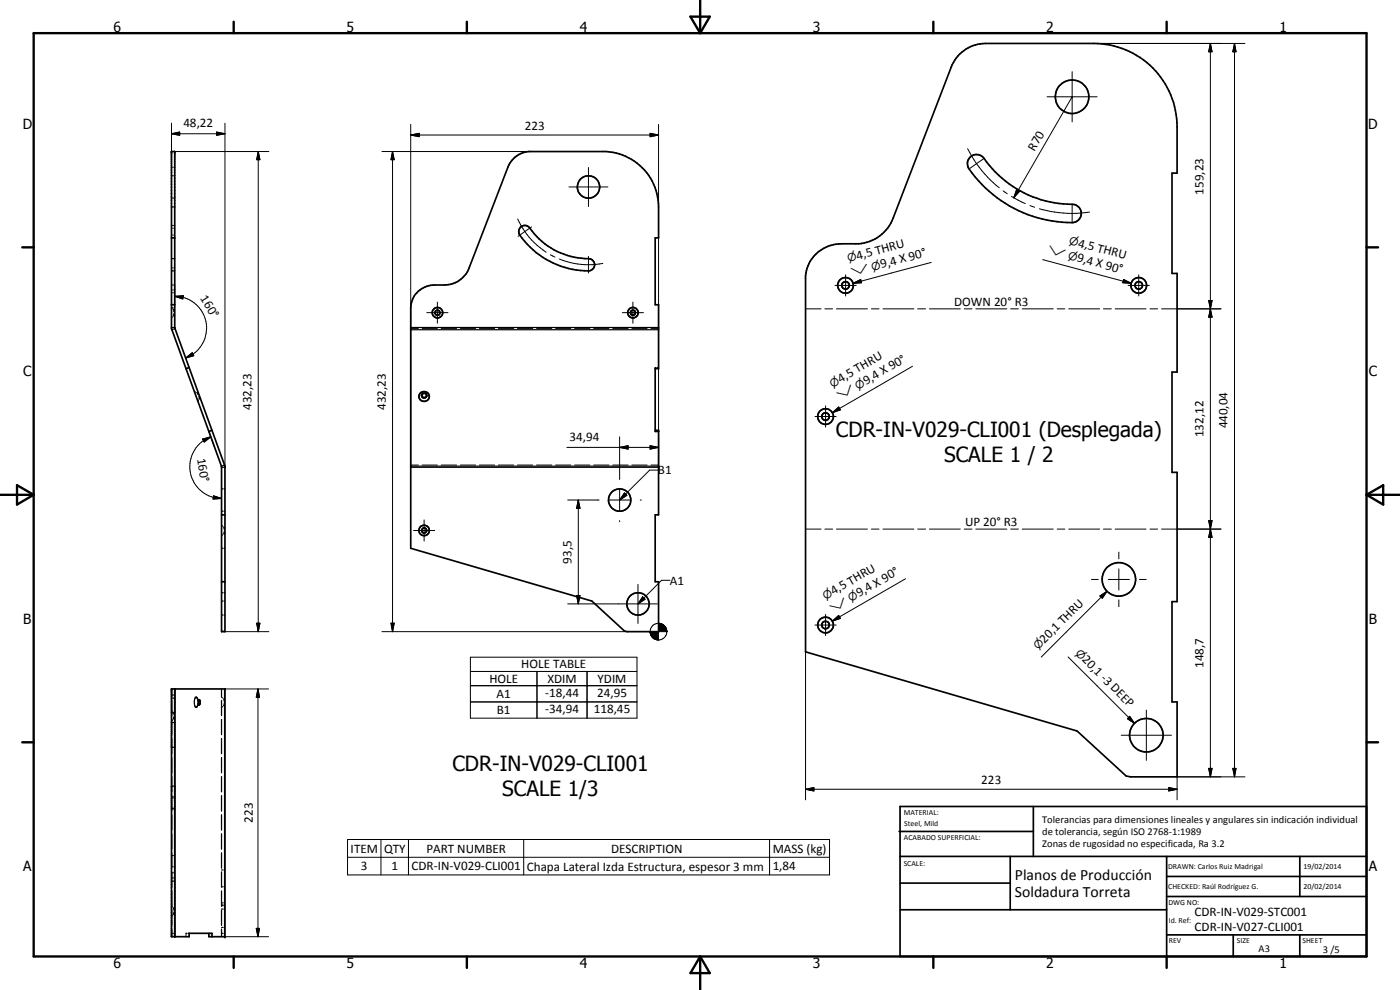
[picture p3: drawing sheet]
<svg xmlns="http://www.w3.org/2000/svg" width="420mm" height="297mm" viewBox="0 0 420 297" stroke-linecap="round" stroke-linejoin="round" font-family="sans-serif">
<g fill="none" stroke="#000" stroke-width=".51">
<path d="M288 16.2a11.1 11.1 0 0 1 7.7-3.2h32.5a25 25 0 0 1 25.1 25.1v13.8h-1.6v30.1h1.6v29.6h-1.6v30.1h1.6v38.8h-1.6v30.1h1.6v22.5h-14l-1.3-.3-14.8-13.5-81.4-23.7v-112.9a10.7 10.7 0 0 1 10.7-9.5h5.2a12 12 0 0 0 10.3-7.8l17.5-45.3 1-2.1zM291.2 47.1a2.73 2.73 0 0 1 4.1 .4 32.6 32.6 0 0 0 27.2 13.9 2.77 2.77 0 0 1 2 3 2.77 2.77 0 0 1-2.7 2.4 37.4 37.4 0 0 1-31.3-16.8 2.61 2.61 0 0 1 .7-2.9zM51.5 71.4h.9M156.2 68.2a1.78 1.78 0 0 1 2.8 .3 22 22 0 0 0 18.2 9.2 1.83 1.83 0 0 1 1.2 2.1 1.83 1.83 0 0 1-1.8 1.5 24.8 24.8 0 0 1-20.9-11.3v-1zM51.5 91.4h.9M55.8 110.6l6.9 18.9M56.8 110.3l-4.4-12v-52.8h-.9v53.1l4.3 12M56.8 110.3l6.8 18.8M56.8 110.3l-1 .3M126.6 118.8a.74 .74 0 0 0 1.2 .4M128 118.7l-.1 .3M63.6 129.1l3.9 10.8v49.6h-1v-49.5l-3.8-10.5"/>
<path d="M63.6 129.1l-.9 .4M196.6 129.1h1v25.4h-1v20h1v15h-9.3l-.9-.1-9.8-9.1-54.3-15.8v-72.1a7.1 7.1 0 0 1 7.2-6.9h2.8a7.8 7.8 0 0 0 7.5-5.1l11.6-30.2a7.4 7.4 0 0 1 6.3-4.7h23.2a16.7 16.7 0 0 1 15.7 16.6v9.3h-1v20h1v19.2h-1v18.9h1M66.5 154.5h1M66.5 174.5h1M52.4 206.7v74.4M59.7 210l.4 .7-.3 .8-.2-.5zM59.7 210l.2 .6-.2 .8M269.8 249.5h40.3M270.1 242h140v45h-140zM270.1 257h140M303.2 257v16M310.1 242v15"/>
<path d="M350.1 257v30M390.1 257v12M270.1 265h33.1M270.1 273h80M350.1 269h60M350.1 263h60M62.7 280v1.1h4.8v-74.4h-16v74.4h5.3v-1.1h6.8v1.1M350.1 280.5h60M370.1 280.5v6.5M390.1 280.5v6.5"/>
<circle cx="321.8" cy="29" r="5"/>
<circle cx="176.6" cy="56.1" r="3.3"/>
<circle cx="131.3" cy="93.8" r="1.58"/>
<circle cx="131.3" cy="93.8" r=".76"/>
<circle cx="189.9" cy="93.8" r="1.56"/>
<circle cx="190" cy="93.8" r=".76"/>
<circle cx="253.7" cy="85.6" r="2.35"/>
<circle cx="253.7" cy="85.6" r="1.14"/>
<circle cx="341.7" cy="85.6" r="1.14"/>
<circle cx="341.8" cy="85.6" r="2.35"/>
<circle cx="127.3" cy="118.7" r=".72"/>
<circle cx="127.3" cy="119" r="1.52"/>
<circle cx="247.7" cy="125" r="1.14"/>
<circle cx="247.7" cy="125" r="2.34"/>
<circle cx="127.3" cy="159.1" r="1.57"/>
<circle cx="127.3" cy="159.2" r=".76"/>
<circle cx="186" cy="150" r="3.3"/>
<circle cx="335.8" cy="173.8" r="5"/>
<circle cx="191.5" cy="181.2" r="3.4"/>
<circle cx="247.7" cy="187.5" r="1.14"/>
<circle cx="247.8" cy="187.5" r="2.35"/>
<circle cx="344" cy="220.6" r="5"/>
</g>
<g fill="none" stroke="#000" stroke-width=".35">
<path d="M51.5 59.4h.3M51.5 52.7h.3M52.1 59.4h.3M52.1 52.7h.3M51.5 77.6h.3M51.5 67.6h.3M51.5 62.1h.9M52.1 77.6h.3M52.1 67.6h.3M51.5 98.3h.9M51.5 81.3h.3M51.5 92.2l.2 .3"/>
<path d="M51.5 85.5h.3M51.7 95.1l-.2 .3M52 92.8l.3 .3M52.1 81.3h.3M52.1 85.5h.3M52.3 93.1v.5M52.3 94.1v.5M52.3 94.6l-.3 .3M52.3 94.6h.1M52.3 93.1h.1M52.5 98.6l-.9 .3M123.3 98.3h74.3"/>
<path d="M123.3 98.9h74.3M58.3 117.5l.4 .1M59 117.8l.4 .2M59.4 118l.1 .4M59.4 118h.1M59.5 117.9h.1M59.7 118.9l.2 .5M59.9 119.4l-.2 .4M60.1 119.3l-.2 .1M126.9 118l-.4 .6M127.7 118l.3 .7M196.6 110.5v.1"/>
<path d="M196.9 110.3l-.3 .1M197.3 110.3h.3M59.6 120.1l-.2 .3M67.4 139.5l-.9 .4M123.3 139.9h74.3M66.5 140.2h1M66.5 157.6l.3 .3M66.5 153.4h.4M66.5 146.7h.4M67.1 158.1l.2 .3M67.2 153.4h.3M67.2 146.7h.3"/>
<path d="M67.3 158.4v.5M67.3 159.4v.5M67.3 159.9l-.2 .3M67.3 159.9h.1M67.3 158.4h.1M67.5 159.9h.1M67.5 158.4h.1M123.3 140.2h74.3M66.5 164.5h.4M66.5 177.8h.4M66.8 160.4l-.3 .3M67.2 164.5h.3"/>
<path d="M67.2 177.8h.3M66.5 180.3h.4M66.5 189.4h.4M66.5 184.5h.4M67.2 180.3h.3M67.2 189.4h.3M67.2 184.5h.3M51.5 209.5h.9M51.5 208.5h.9M51.5 216.8h.9M51.5 213.9h.9M51.5 213.1l.2 .3"/>
<path d="M51.7 216l-.2 .3M52 213.7l.3 .3M52.3 214v.5M52.3 215v.4M52.3 215.4l-.3 .3M52.3 215.4h.1M52.3 214h.1M52.5 206.7v74.4M59 209.3l.3 .2M59.3 211.9l-.3 .3M59.3 210l-.2-.7a.82 .82 0 0 0-.8 1.1 1.5 1.5 0 0 0 .7 1.9l.3-.9M59.4 211l.1 .4 .3 .1"/>
<path d="M59.5 209.8l.2 .2M59.6 211.5l-.1 .2M59.8 210l-.4 .4M66.5 206.7v2.3M66.5 210.1v4.6M66.5 215.9v4.5M66.5 209.2l.3 .2M66.8 212l-.3 .3M67.1 209.7l.2 .3M67.3 211.5l-.2 .3M67.3 211.5h.1M67.3 210h.1"/>
<path d="M67.4 206.7v74.4M67.5 211.5h.1M67.5 210h.1M51.5 239.1h.3M51.5 235.9h.9M51.5 224.2h.9M52.1 239.1h.3M66.5 221.6v4.5M66.5 227.3v4.6M66.5 233v4.6M66.5 238.7v4.6M51.5 242.7h.9"/>
<path d="M51.5 256.7h.3M52.1 256.7h.3M66.5 244.5v4.5M66.5 250.2v4.6M66.5 255.9v4.6M51.5 261.9h.3M51.5 264.4h.9M51.5 271.8l.2 .3M51.5 263.4h.3M51.7 274.7l-.2 .3M52 272.4l.3 .2M52.1 261.9h.3"/>
<path d="M52.1 263.4h.3M52.3 272.6v.5M52.3 273.6v.6M52.3 274.2l-.3 .2M52.3 274.2h.1M52.3 272.6h.1M66.5 271.7h.4M66.5 261h.4M66.5 270.9h.4M66.5 261.6v4.6M66.5 267.3v4.6M66.5 273v4.6"/>
<path d="M66.5 278.8v2.3M66.5 278.3h.4M66.5 271.5h.4M66.5 272.8h.4M66.5 266.1h.4M67.2 271.7h.3M67.2 261h.3M67.2 270.9h.3M67.2 278.3h.3M67.2 271.5h.3M67.2 272.8h.3M67.2 266.1h.3"/>
<path d="M51.5 280h.3M52.1 280h.3M55.8 280.7v.4M56.1 280h-.3v.4M56.4 280h.4M66.5 280h.4M67.2 280h.3"/>
</g>
<g fill="none" stroke="#000" stroke-width=".3">
<path d="M328.2 13h45.4M363.3 13l.5 2.5h-1.1zM363.3 13v220.1M370.5 13l.5 2.5h-1zM370.5 13v220.1M51.5 37v25.1M65 39.6l2.5 .5-2.5 .5zM67.5 37v103.2M123.3 37.3v102.9M197.6 37.3v102.5M314.2 29h15.1M321.8 29h.1"/>
<path d="M321.8 29l-17.6 30.4M321.8 21.5v15.1M51.5 40.1l2.4-.5v1zM51.5 50.2h.3M51.5 40.1h16M52.1 50.2h.3M52.4 45.5h28.3M77.5 45.5l.5 2.4h-1zM77.5 45.5v144M114.6 45.5h44.7M117.8 45.5l.5 2.4h-1zM117.8 45.5v144"/>
<path d="M123.3 40.5l2.5-.5v1zM123.3 40.5h74.3M170.8 56.1h11.6M176.6 50.2v11.8M195.1 40l2.5 .5-2.5 .5zM290.4 44.6l2.7 4.5M293.1 49.1l3.3 4.1 3.5 3.1M293.1 49.1l-2.1 1.4M295.1 47.7l-2 1.4M301.1 57.3l1.2 .8M303.6 58.9l4.1 2.2M305.1 56.9l.8 .5-1.7 2z"/>
<path d="M51.5 70.5h.3M51.5 68.5h.3M52.1 70.5h.3M52.1 68.5h.3M155.4 65.7l2.1 3.8M157.5 69.5a24 24 0 0 0 6.4 6.2M157.5 69.5l-2 1.4M159.5 68.1l-2 1.4M165.2 76.5l1.3 .6M167.9 77.7a23.3 23.3 0 0 0 13 1.3M176.6 76.9v5M279.5 78.7l-23.5 6.3"/>
<path d="M309.1 61.7l1.4 .5M311.9 62.7a35.7 35.7 0 0 0 15.1 .9M312.9 77.9l26.6 7.1M321.8 61.5v5M51.5 81.3h.3M51.5 87h.3M51.5 87.8h.3M51.5 92.4h.3M51.5 80.4h.3M52.1 81.3h.3M52.1 87h.3M52.1 87.8h.3"/>
<path d="M52.1 92.4h.3M52.1 80.4h.3M52.4 88.9l2.6-.2-.1 1zM52.4 88.9a9.3 9.3 0 0 1 5.8 1.9 9.5 9.5 0 0 1-.3 15.5l-2.2 1.1M52.4 85.7v5.7M123.3 98.6h2.2M126.7 98.6h4.6M128.1 93.8h6.3M131.3 90.6v6.4M132.4 98.6h4.6M138.2 98.6h4.5M143.9 98.6h4.6"/>
<path d="M149.6 98.6h4.6M155.3 98.6h4.6M161 98.6h4.6M166.7 98.6h4.6M172.5 98.6h4.5M178.2 98.6h4.5M183.9 98.6h4.6M186.8 93.8h6.3M189.6 98.6h4.6M189.9 90.6v6.4M195.4 98.6h2.2M241.8 92.7h4.6"/>
<path d="M247.6 92.7h2.3M250.6 85.6h6.4M251 92.7h9.3M253.8 82.5v6.3M256 85l2.3-1.1 .3 .9zM261.5 92.7h2.3M265 92.7h9.3M275.4 92.7h2.4M278.9 92.7h9.3M289.4 92.7h2.3M292.9 92.7h9.3M303.3 92.7h2.3"/>
<path d="M306.8 92.7h9.3M317.3 92.7h2.3M320.7 92.7h9.3M331.2 92.7h2.3M334.7 92.7h9.2M337.2 83.9l2.3 1.1-2.5-.2zM338.6 85.6h6.3M341.7 82.5v6.3M345.1 92.7h2.3M348.6 92.7h17.8M362.7 90.2h1.1l-.5 2.5zM362.7 90.2l1.1 5h-1.1l1.1-5z"/>
<path d="M363.3 92.7l.5 2.5h-1.1zM55.7 107.4l2-1.6 .5 .9zM273.8 109.9l-24 13.9M60.8 131.7l2.5-.6-2 1.5zM62.7 129.5l1.6 4.5M63.3 131.1a9.1 9.1 0 0 0-4.8 3.8 9.5 9.5 0 0 0 5.5 14.4l2.5 .3M123.3 139.5h2.2M126.7 139.5h4.6M132.4 139.5h4.6M138.2 139.5h4.5M143.9 139.5h4.6M149.6 139.5h4.6"/>
<path d="M155.3 139.5h4.6M161 139.5h4.6M166.7 139.5h4.6M170.1 134.2h27.5M172.5 139.5h4.5M178.2 139.5h4.5M183.9 139.5h4.6M186 134.2l2.5-.5v1zM186 131.1v12.7M189.6 139.5h4.6M195.1 133.7l2.5 .5-2.5 .5zM195.4 139.5h2.2"/>
<path d="M244.6 125h6.3M247.8 121.8v6.3M249.8 123.8l1.9-1.7 .5 .9zM64.1 148.8l2.4 .8-2.5 .1zM124.1 159.2h6.4M127.3 156v6.3M170.4 150h9.4M173.6 150l.5 2.5h-1.1zM173.6 150v31.2M182.8 150h6.3M186 146.9v6.3M186 156.2v.3"/>
<path d="M186.1 149.9l1.3-2 .7 .7-2 1.3M187.4 147.9l.7 .7-2.1 1.4zM192.1 150h.4M197.4 141.1h-2.4l-8.9 8.8M241.8 158.7h4.6M247.6 158.7h2.3M251 158.7h9.3M261.5 158.7h2.3M265 158.7h9.3M275.4 158.7h2.4M278.9 158.7h9.3M289.4 158.7h2.3"/>
<path d="M292.9 158.7h9.3M303.3 158.7h2.3M306.8 158.7h9.3M317.3 158.7h2.3M320.7 158.7h9.3M331.2 158.7h2.3M334.7 158.7h9.2M345.1 158.7h2.3M348.6 158.7h17.8M362.7 156.2h1.1l-.5 2.5zM363.3 158.7l.5 2.5h-1.1zM173 178.7h1.1l-.5 2.5z"/>
<path d="M191.5 175.3v11.8M192.9 179.1l.7 .7-2.1 1.4zM201.1 174.1h-2.6l-6.9 7 2-1.3-.7-.7-1.3 2M271.8 173.7l-22 12.7M327.6 173.9h2M330.1 178.8l2.1-1.4-1.4 2.1zM332.2 177.4l-19.7 19.7M332.6 173.9h6.4M335.8 165.7v2M335.8 170.7v6.3M342 173.9h2M67.5 189.5h13.2"/>
<path d="M77 187h1l-.5 2.5zM114.6 189.5h73.7M117.3 187h1l-.5 2.5zM141.2 197.2h50v18.3h-50zM170.4 181.2h26.9M195.1 189.5l.1 .7zM195.1 189.5l.3 1zM195.1 189.5l.4 1.4zM195.1 189.5l.6 1.6zM195.1 189.5l.9 1.9zM195.1 189.5l1.1 2.1zM195.1 189.5l1.5 2.3-.4-.2z"/>
<path d="M195.1 189.5l1.8 2.4-.3-.1zM195.1 189.5l2.2 2.5-.4-.1zM195.1 189.5l2.5 2.5h-.3zM195.1 189.5h2.5v2.5zM197.6 187h.4l2.1 2.5zM197.6 187l2.5 2.5h-2.5zM198 187l.3 .1 1.8 2.4zM198.3 187.1l.4 .1 1.4 2.3zM198.7 187.2l.3 .2 1.1 2.1zM199 187.4l.3 .2 .8 1.9zM199.3 187.6l.8 1.9zM199.5 187.9l.6 1.6z"/>
<path d="M199.7 188.2l.4 1.3zM199.9 188.5l.2 1zM200 188.8l.1 .7zM241.8 195.6v44.4M244.6 187.5h6.3M247.8 184.4v6.3M249.8 186.4l1.9-1.7 .5 .8zM320.5 197.1l20 19.9M335.8 180v2M51.6 206.7v2.3M51.6 210.1v4.6M51.6 215.9v4.5"/>
<path d="M66.5 206.7v2.3M66.5 210.1v4.6M66.5 215.9v4.5M67.4 206.7h13.2M77.4 206.7l.5 2.5h-1zM77.4 206.7v74.4M141.2 201.5h50M141.2 205.7h50M141.2 210.6h50M161.2 201.5v14M176.2 201.5v14M339 214.9l1.5 2.1-2.1-1.4z"/>
<path d="M344 213.1v15M51.5 239.4h.3M51.6 221.6v4.5M51.6 227.3v4.6M51.6 233v4.6M51.6 238.7v4.6M52.1 239.4h.3M66.5 221.6v4.5M66.5 227.3v4.6M66.5 233v4.6M66.5 238.7v4.6M241.8 236.8l2.5-.5v1z"/>
<path d="M241.8 236.8h111.5M336.5 220.6h15.1M350.8 236.3l2.5 .5-2.5 .5zM362.7 230.5h1.1l-.5 2.6zM370 230.5h1l-.5 2.6zM373.6 233.1h-20.3v6.9M51.5 242.4h.3M51.6 244.5v4.5M51.6 250.2v4.6M51.6 255.9v4.6M52.1 242.4h.3M66.5 244.5v4.5"/>
<path d="M66.5 250.2v4.6M66.5 255.9v4.6M104.3 251.9h144.7v10.6h-144.7zM104.3 257.2h144.7M114.3 251.9v10.6M122.6 251.9v10.6M157.2 251.9v10.6M231 251.9v10.6M51.5 260.1h.3M51.6 261.6v4.6M51.6 267.3v4.6M51.6 273v4.6"/>
<path d="M51.6 278.8v2.3M52.1 260.1h.3M66.5 261.6v4.6M66.5 267.3v4.6M66.5 273v4.6M66.5 278.8v2.3M76.9 278.6h1l-.5 2.5zM67.4 281.1h13.2"/>
<circle cx="197.6" cy="189.5" r="2.51"/>
</g>
<g fill="#000">
<circle cx="51.5" cy="45.5" r=".25"/>
<circle cx="52.4" cy="45.5" r=".25"/>
<circle cx="52.3" cy="93.1" r=".18"/>
<circle cx="59.4" cy="118" r=".18"/>
<circle cx="59.9" cy="119.4" r=".18"/>
<circle cx="126.5" cy="118.7" r=".18"/>
<circle cx="126.9" cy="118" r=".18"/>
<circle cx="127.7" cy="118" r=".18"/>
<circle cx="128" cy="118.7" r=".18"/>
<circle cx="67.3" cy="159.9" r=".18"/>
<circle cx="67.3" cy="158.4" r=".18"/>
<circle cx="52.3" cy="215.4" r=".18"/>
<circle cx="67.3" cy="210" r=".18"/>
<circle cx="67.3" cy="211.5" r=".18"/>
<circle cx="67.5" cy="206.7" r=".25"/>
<circle cx="67.5" cy="281.1" r=".25"/>
</g>
<g fill="none" stroke="#000" stroke-width=".71">
<path d="M10.1 9.9h400v277.1h-400zM70.1 6.5v3.4M140.1 6.5v3.4M207.2 5h5.8l-2.9 4.9zM210.1 0v9.9M280.1 6.5v3.4M350.1 6.5v3.4M6.7 74.2h3.4M410.1 74.2h3.5M.1 148.5h10M5.1 145.6l5 2.9-5 2.9zM410.1 148.5h10"/>
<path d="M410.1 148.5l5-2.9v5.8zM6.7 222.7h3.4M410.1 222.7h3.5M70.1 287v3.4M140.1 287v3.4M210.1 287v10M210.1 287l2.9 5h-5.8zM280.1 287v3.4M350.1 287v3.4"/>
</g>
<g fill="#000">
<path d="M363.3 13l.5 2.5h-1.1zM370.5 13l.5 2.5h-1zM51.5 40.1l2.4-.5v1zM65 39.6l2.5 .5-2.5 .5zM77.5 45.5l.5 2.4h-1zM117.8 45.5l.5 2.4h-1zM123.3 40.5l2.5-.5v1zM195.1 40l2.5 .5-2.5 .5zM305.1 56.9l.8 .5-1.7 2zM52.4 88.9l2.6-.2-.1 1zM256 85l2.3-1.1 .3 .9zM337.2 83.9l2.3 1.1-2.5-.2z"/>
<path d="M362.7 90.2h1.1l-.5 2.5zM363.3 92.7l.5 2.5h-1.1zM55.7 107.4l2-1.6 .5 .9zM60.8 131.7l2.5-.6-2 1.5zM186 134.2l2.5-.5v1zM195.1 133.7l2.5 .5-2.5 .5zM249.8 123.8l1.9-1.7 .5 .9zM64.1 148.8l2.4 .8-2.5 .1zM173.6 150l.5 2.5h-1.1zM187.4 147.9l.7 .7-2.1 1.4zM362.7 156.2h1.1l-.5 2.5zM173 178.7h1.1l-.5 2.5z"/>
<path d="M192.9 179.1l.7 .7-2.1 1.4zM330.1 178.8l2.1-1.4-1.4 2.1zM363.3 158.7l.5 2.5h-1.1zM77 187h1l-.5 2.5zM117.3 187h1l-.5 2.5zM195.1 189.5l.1 .7zM195.1 189.5l.3 1zM195.1 189.5l.4 1.4zM195.1 189.5l.6 1.6zM195.1 189.5l.9 1.9zM195.1 189.5l1.1 2.1zM195.1 189.5l1.5 2.3-.4-.2z"/>
<path d="M195.1 189.5l1.8 2.4-.3-.1zM195.1 189.5l2.2 2.5-.4-.1zM195.1 189.5l2.5 2.5h-.3zM197.6 187l2.5 2.5h-2.5zM195.1 189.5h2.5v2.5zM200 188.8l.1 .7zM199.9 188.5l.2 1zM199.7 188.2l.4 1.3zM199.5 187.9l.6 1.6zM199.3 187.6l.8 1.9zM199 187.4l.3 .2 .8 1.9zM198.7 187.2l.3 .2 1.1 2.1z"/>
<path d="M198.3 187.1l.4 .1 1.4 2.3zM198 187l.3 .1 1.8 2.4zM197.6 187h.4l2.1 2.5zM249.8 186.4l1.9-1.7 .5 .8zM77.4 206.7l.5 2.5h-1zM339 214.9l1.5 2.1-2.1-1.4zM241.8 236.8l2.5-.5v1zM350.8 236.3l2.5 .5-2.5 .5zM362.7 230.5h1.1l-.5 2.6zM370 230.5h1l-.5 2.6zM76.9 278.6h1l-.5 2.5z"/>
</g>
<g font-size="6.3">
<text x="250.9" y="131.2">CDR-IN-V029-CLI001 (Desplegada)</text>
<text x="283.3" y="138.7">SCALE 1 / 2</text>
<text x="135.8" y="231.4">CDR-IN-V029-CLI001</text>
<text x="150.7" y="239">SCALE 1/3</text>
</g>
<g font-size="4.7">
<text x="304.6" y="263.9">Planos de Producción</text>
<text x="304.6" y="269.3">Soldadura Torreta</text>
</g>
<g font-size="4.2">
<text x="34" y="9.6">6</text>
<text x="104" y="9.6">5</text>
<text x="174" y="9.6">4</text>
<text x="244" y="9.6">3</text>
<text x="314" y="9.6">2</text>
<text x="384" y="9.6">1</text>
<text x="6.8" y="38.7">D</text>
<text x="410.6" y="38.7">D</text>
<text x="7" y="112.9">C</text>
<text x="410.8" y="112.9">C</text>
<text x="7" y="187.1">B</text>
<text x="410.8" y="187.1">B</text>
<text x="7" y="261.4">A</text>
<text x="410.8" y="261.4">A</text>
<text x="34" y="290.4">6</text>
<text x="104" y="290.4">5</text>
<text x="174" y="290.4">4</text>
<text x="244" y="290.4">3</text>
<text x="314" y="290.4">2</text>
<text x="384" y="290.4">1</text>
</g>
<g font-size="3.9">
<text x="55" y="38.1">48,22</text>
<text x="157.5" y="39">223</text>
<text x="310.5" y="45.5" transform="rotate(-60 310.5 45.5)">R70</text>
<text x="361.2" y="58.4" transform="rotate(-90 361.2 58.4)">159,23</text>
<text x="257.3" y="77.9" transform="rotate(-15 257.3 77.9)">4,5 THRU</text>
<text x="323.4" y="74" transform="rotate(15 323.4 74)">4,5 THRU</text>
<text x="264.6" y="80.5" transform="rotate(-15 264.6 80.5)">9,4 X 90°</text>
<text x="323" y="78.4" transform="rotate(15 323 78.4)">9,4 X 90°</text>
<text x="59.9" y="89.5" transform="rotate(58 59.9 89.5)">160°</text>
<text x="286.3" y="91.9">DOWN 20° R3</text>
<text x="252.2" y="114.9" transform="rotate(-30 252.2 114.9)">4,5 THRU</text>
<text x="259.9" y="115.5" transform="rotate(-30 259.9 115.5)">9,4 X 90°</text>
<text x="75.5" y="123" transform="rotate(-90 75.5 123)">432,23</text>
<text x="115.8" y="123" transform="rotate(-90 115.8 123)">432,23</text>
<text x="361.2" y="131.2" transform="rotate(-90 361.2 131.2)">132,12</text>
<text x="368.4" y="128.6" transform="rotate(-90 368.4 128.6)">440,04</text>
<text x="59.1" y="137.7" transform="rotate(80 59.1 137.7)">160°</text>
<text x="170.9" y="132.2">34,94</text>
<text x="197.5" y="142.4">B1</text>
<text x="289.6" y="157.9">UP 20° R3</text>
<text x="171.5" y="169.1" transform="rotate(-90 171.5 169.1)">93,5</text>
<text x="201.1" y="175.4">A1</text>
<text x="250.1" y="178.6" transform="rotate(-30 250.1 178.6)">4,5 THRU</text>
<text x="257.8" y="179.2" transform="rotate(-30 257.8 179.2)">9,4 X 90°</text>
<text x="313.5" y="193.1" transform="rotate(-45 313.5 193.1)">20,1 THRU</text>
<text x="156.5" y="200.6">HOLE TABLE</text>
<text x="324.6" y="198.1" transform="rotate(45 324.6 198.1)">20,1 -3 DEEP</text>
<text x="361.2" y="200.4" transform="rotate(-90 361.2 200.4)">148,7</text>
<text x="146.9" y="204.9">HOLE</text>
<text x="149" y="209.4">A1</text>
<text x="163.6" y="209.2">-18,44</text>
<text x="164.3" y="204.9">XDIM</text>
<text x="179.2" y="209.2">24,95</text>
<text x="179.3" y="204.9">YDIM</text>
<text x="149.1" y="214.3">B1</text>
<text x="163.6" y="214">-34,94</text>
<text x="178.2" y="214">118,45</text>
<text x="294.5" y="235.2">223</text>
<text x="75.9" y="246.9" transform="rotate(-90 75.9 246.9)">223</text>
<text x="105.2" y="255.8">ITEM</text>
<text x="115.3" y="255.8">QTY</text>
<text x="128" y="255.8">PART NUMBER</text>
<text x="183.4" y="255.8">DESCRIPTION</text>
<text x="231.9" y="255.9">MASS (kg)</text>
<text x="108.3" y="261.2">3</text>
<text x="117.5" y="261.1">1</text>
<text x="123.5" y="261.2">CDR-IN-V029-CLI001</text>
<text x="158.1" y="261.2">Chapa Lateral Izda Estructura, espesor 3 mm</text>
<text x="231.9" y="261.2">1,84</text>
<text x="358.5" y="275">CDR-IN-V029-STC001</text>
<text x="358.5" y="279.4">CDR-IN-V027-CLI001</text>
</g>
<g font-size="3.3">
<text x="314.2" y="76" transform="rotate(15 314.2 76)">w</text>
<text x="320.3" y="77.7" transform="rotate(15 320.3 77.7)">n</text>
<text x="320.7" y="73.2" transform="rotate(15 320.7 73.2)">n</text>
<text x="254.6" y="78.7" transform="rotate(-15 254.6 78.7)">n</text>
<text x="255.8" y="82.9" transform="rotate(-15 255.8 82.9)">w</text>
<text x="261.9" y="81.2" transform="rotate(-15 261.9 81.2)">n</text>
<text x="249.8" y="116.3" transform="rotate(-30 249.8 116.3)">n</text>
<text x="257.5" y="116.9" transform="rotate(-30 257.5 116.9)">n</text>
<text x="252" y="120.1" transform="rotate(-30 252 120.1)">w</text>
<text x="247.7" y="180" transform="rotate(-30 247.7 180)">n</text>
<text x="249.9" y="183.8" transform="rotate(-30 249.9 183.8)">w</text>
<text x="255.4" y="180.6" transform="rotate(-30 255.4 180.6)">n</text>
<text x="311.5" y="195.1" transform="rotate(-45 311.5 195.1)">n</text>
<text x="322.6" y="196.1" transform="rotate(45 322.6 196.1)">n</text>
</g>
<g font-size="3.1">
<text x="312.7" y="246.8">Tolerancias para dimensiones lineales y angulares sin indicación individual</text>
<text x="312.7" y="250.4">de tolerancia, según ISO 2768-1:1989</text>
<text x="312.7" y="254">Zonas de rugosidad no especificada, Ra 3.2</text>
<text x="377.7" y="285.6">A3</text>
<text x="397" y="285.9">3 /5</text>
</g>
<g font-size="2.4">
<text x="271.2" y="244.4">MATERIAL:</text>
<text x="271.3" y="252">ACABADO SUPERFICIAL:</text>
<text x="271.4" y="247.9">Steel, Mild</text>
<text x="271.2" y="259.7">SCALE:</text>
<text x="350.6" y="260.8">DRAWN: Carlos Ruiz Madrigal</text>
<text x="391.2" y="260.6">19/02/2014</text>
<text x="350.6" y="266.9">CHECKED: Raúl Rodríguez G.</text>
<text x="391.2" y="266.7">20/02/2014</text>
<text x="350.6" y="271.4">DWG NO:</text>
<text x="350.8" y="276.9">Id. Ref:</text>
<text x="350.8" y="282.8">REV</text>
<text x="371.2" y="282.9">SIZE</text>
<text x="390.9" y="282.9">SHEET</text>
</g>
</svg>
